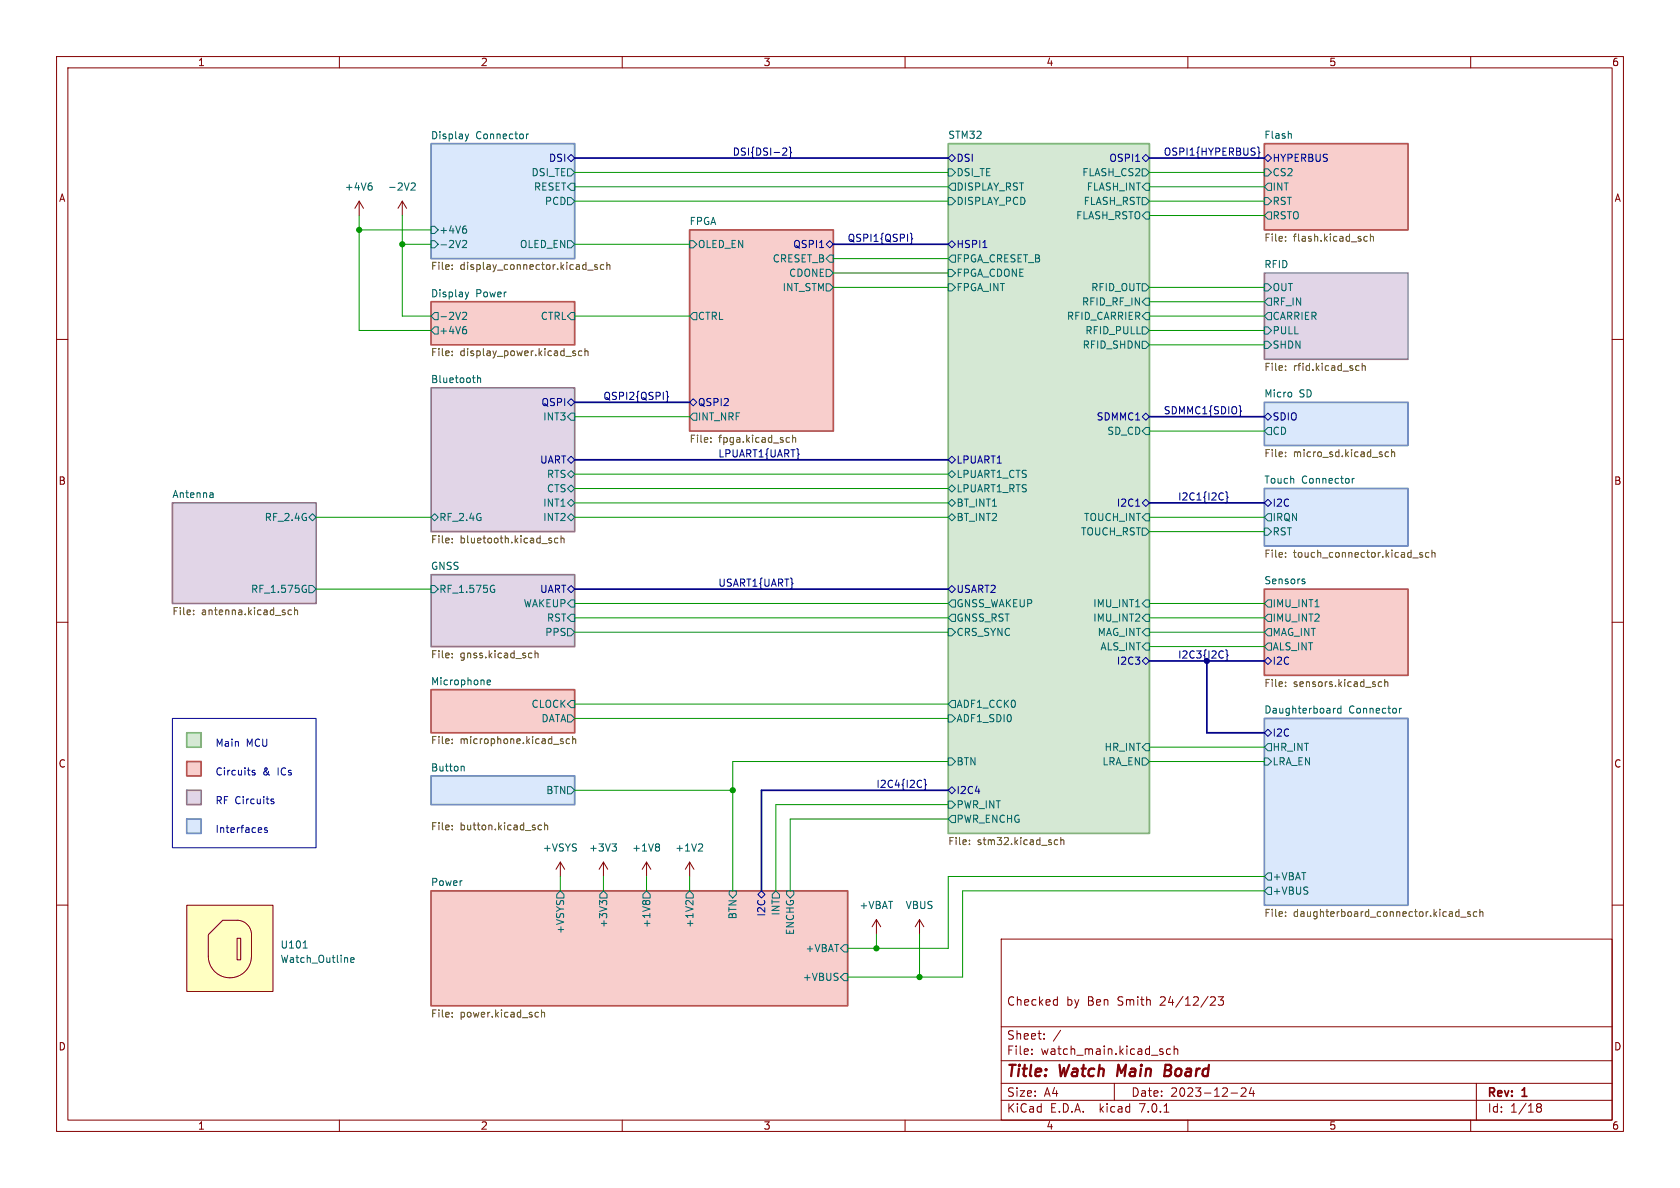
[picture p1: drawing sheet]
<svg xmlns="http://www.w3.org/2000/svg" width="297mm" height="210mm" viewBox="0 0 297 210" stroke-linecap="round" stroke-linejoin="round" font-family="sans-serif">
<g fill="none" stroke="#840000" stroke-width=".18">
<path d="M10 10h277v190h-277zM12 12h273v186h-273zM60 10v2M110 10v2M160 10v2M210 10v2M260 10v2M63.5 35.6l-.8 1.2M63.5 35.6v2.5M63.5 35.6l.8 1.2M71.1 35.6l-.7 1.2M71.1 35.6v2.5"/>
<path d="M71.1 35.6l.8 1.2M10 60h2M285 60h2M10 110h2M285 110h2M10 160h2M99.1 152.4l-.8 1.3M99.1 152.4v2.5M99.1 152.4l.7 1.3M106.7 152.4l-.8 1.3M106.7 152.4v2.5M106.7 152.4l.7 1.3"/>
<path d="M114.3 152.4l-.8 1.3M114.3 152.4v2.5M114.3 152.4l.8 1.3M121.9 152.4l-.7 1.3M121.9 152.4v2.5M121.9 152.4l.8 1.3M285 160h2M33 160h15.3v15.3h-15.3zM36.8 165.2l2.6-2.5h2.5a2.53 2.53 0 0 1 2.6 2.5l-.1 3.8a3.8 3.8 0 0 1-3.8 3.8 3.8 3.8 0 0 1-3.8-3.8zM41.9 165.9h.6v3.8h-.6zM154.9 162.6l-.7 1.2M154.9 162.6v2.5"/>
<path d="M154.9 162.6l.8 1.2M162.6 162.6l-.8 1.2M162.6 162.6v2.5M162.6 162.6l.7 1.2M177 166h108v32h-108zM186.8 176.7l.1 .1M186.9 176.2v1.5M186.9 177.6l-.1 .1M214 176.3l.6-.1 .2 .1 .1 .3-1 1.1h1M215.4 176.2h.9l-.5 .6 .4 .1v.7l-.2 .1h-.4l-.2-.1M60 198v2M110 198v2"/>
<path d="M160 198v2M177 194.5h108M177 191.5h108M177 187.5h108M177 181.5h108M182.4 186.3v.1M182.4 185.5v.1M184.6 183.6v.1M184.6 182.8v.1M197 191.5v3M205.6 186v.3M205.8 196.6h.8"/>
<path d="M206.9 185.5l-.4-.1-.3 .3v.4l.2 .2h.5M207.6 185.5l.2-.1 .3 .1 .1 .9M207.6 184.9v1.5M210 198v2M217.6 193.2h1.2M219.4 192.4l.6-.1 .2 .1 .1 .3-.9 1.1h.9M221.2 192.2l-.3 1.1h.9M221.6 192.8v1M260 198v2M261 191.5v6.5M271.7 195.6l.2 .1M271.7 195.2l.2-.1 .5 .1 .1 .3-.3 .2"/>
<path d="M271.9 195.7h.3M271.9 195.7l-.2 .2M272.2 195.7l.3 .3-.1 .5-.2 .1-.5-.1"/>
</g>
<path d="M205.9 189.2h.7M206.7 188.2h-.6l-.3 2h.8" fill="none" stroke="#840000" stroke-width=".4"/>
<g fill="#dae8fc" stroke="#dae8fc" stroke-width=".18">
<path d="M76.2 25.4h25.4v20.3h-25.4z"/>
<path d="M223.5 71.1h25.4v7.6h-25.4z"/>
<path d="M76.2 137.2h25.4v5h-25.4z"/>
<path d="M223.5 127h25.4v33h-25.4z"/>
<path d="M223.5 86.4h25.4v10.1h-25.4z"/>
<path d="M33 144.8h2.6v2.5h-2.6z"/>
</g>
<g fill="#f8cecc" stroke="#f8cecc" stroke-width=".18">
<path d="M223.5 25.4h25.4v15.2h-25.4z"/>
<path d="M76.2 157.5h73.7v20.3h-73.7z"/>
<path d="M76.2 121.9h25.4v7.6h-25.4z"/>
<path d="M121.9 40.6h25.4v35.6h-25.4z"/>
<path d="M223.5 104.1h25.4v15.3h-25.4z"/>
<path d="M76.2 53.3h25.4v7.7h-25.4z"/>
<path d="M33 134.6h2.6v2.6h-2.6z"/>
</g>
<g fill="#d5e8d4" stroke="#d5e8d4" stroke-width=".18">
<path d="M167.6 25.4h35.6v121.9h-35.6z"/>
<path d="M33 129.5h2.6v2.6h-2.6z"/>
</g>
<g fill="#e1d5e7" stroke="#e1d5e7" stroke-width=".18">
<path d="M30.5 88.9h25.4v17.8h-25.4z"/>
<path d="M223.5 48.3h25.4v15.2h-25.4z"/>
<path d="M76.2 101.6h25.4v12.7h-25.4z"/>
<path d="M76.2 68.6h25.4v25.4h-25.4z"/>
<path d="M33 139.7h2.6v2.5h-2.6z"/>
</g>
<path d="M76.2 25.4h25.4v20.3h-25.4zM223.5 71.1h25.4v7.6h-25.4zM223.5 86.4h25.4v10.1h-25.4zM76.2 137.2h25.4v5h-25.4zM223.5 127h25.4v33h-25.4zM33 144.8h2.6v2.5h-2.6z" fill="none" stroke="#6c8ebf" stroke-width=".3"/>
<g fill="none" stroke="#000084" stroke-width=".18">
<path d="M100.3 27.9l.7-.6 .6 .6-.6 .7zM138.6 26.2h.4l.1 .3-.8 .9h.8M139.5 26l.3 .2v.6l.1 .2-.1 .1v.6l-.3 .2M167.6 27.9l.7-.6 .6 .6-.6 .7zM200.8 28.5h.7M201.9 27.9l.7-.6 .6 .6-.6 .7zM222.4 26l.2 .2v.6l.1 .2-.1 .1v.6l-.2 .2M223.5 27.9l.7-.6 .6 .6-.6 .7zM144.9 43.8h.7M146 43.2l.7-.7 .6 .7-.6 .6zM161 41.2l.2 .2v.6l.2 .2-.2 .2v.6l-.2 .2M168.3 42.5l.6 .7-.6 .6-.7-.6z"/>
<path d="M173.8 43.8h.7M100.3 71.1l.7-.6 .6 .6-.6 .7zM117.8 69.2l.2 .1v.7l.2 .1-.2 .2v.6l-.2 .2M121.9 71.1l.7-.6 .6 .6-.6 .7zM201.9 73.7l.7-.7 .6 .7-.6 .6zM219.3 72.6l.2 .1h-.2M223.5 73.7l.7-.7 .6 .7-.6 .6zM100.3 81.3l.7-.7 .6 .7-.6 .6zM167.6 81.3l.7-.7 .6 .7-.6 .6zM200.8 89.5h.7M201.9 88.9l.7-.6 .6 .6-.6 .6zM216.7 86.9l.2 .2v.6l.2 .2-.2 .2v.6l-.2 .2"/>
<path d="M224.2 88.3l.6 .6-.6 .6-.7-.6zM100.3 104.1l.7-.6 .6 .6-.6 .7zM167.6 104.1l.7-.6 .6 .6-.6 .7zM201.9 116.8l.7-.6 .6 .6-.6 .7zM216.7 114.9l.2 .2v.6l.2 .2-.2 .1v.6l-.2 .2M223.5 116.8l.7-.6 .6 .6-.6 .7zM163.3 137.7l.3 .2v.6l.2 .2-.2 .2v.6l-.3 .2M167.6 139.7l.7-.6 .6 .6-.6 .6zM223.5 129.5l.7-.6 .6 .6-.6 .7zM134 158.1l.6-.6 .7 .6-.7 .7z"/>
</g>
<g fill="none" stroke="#006464" stroke-width=".18">
<path d="M65.4 32.3h.3M65.6 32.8l.2 .3v.3l-.2 .2M72.8 32.4l.4-.1 .2 .4-.8 .9h.8M82.9 23.7l-.4 .8M93.1 23.7v.8M93.4 23.7l-.3 .2M100.3 34.9h.7l.6 .7-.6 .6h-.7zM100.3 29.8h.7l.6 .7-.6 .6h-.7zM101 32.4h.6v1.3h-.6l-.7-.7zM167.6 29.8h.7l.6 .7-.6 .6h-.7zM167.6 34.9h.7l.6 .7-.6 .6h-.7zM168.3 32.4h.6v1.3h-.6l-.7-.7z"/>
<path d="M201.9 29.8h.7l.6 .7-.6 .6h-.7zM201.9 34.9h.7l.6 .7-.6 .6h-.7zM202.6 32.4h.6v1.3h-.6l-.7-.7zM202.6 37.5h.6v1.2h-.6l-.7-.6zM223.5 29.8h.7l.6 .7-.6 .6h-.7zM223.5 34.9h.7l.6 .7-.6 .6h-.7zM224.2 32.4h.6v1.3h-.6l-.7-.7zM224.2 37.5h.6v1.2h-.6l-.7-.6zM76.2 40h.6l.7 .6-.7 .7h-.6zM76.2 42.5h.6l.7 .7-.7 .6h-.6zM76.8 55.2h.7v1.3h-.7l-.6-.6zM76.8 57.8h.7v1.3h-.7l-.6-.7z"/>
<path d="M81.8 42.6l.5-.1 .2 .4-.8 .9h.8M81.8 55.3l.5-.1 .2 .4-.8 .9h.8M82.4 40.5l.1 .2-.1 .5M82.4 58.3l.1 .2-.1 .4M82.9 51.6l-.4 .9M100.3 42.5h.7l.6 .7-.6 .6h-.7zM101 55.2h.6v1.3h-.6l-.7-.6zM121.9 55.9l.7-.7h.6v1.3h-.6zM121.9 42.5h.7l.6 .7-.6 .6h-.7zM146 47.6h.7l.6 .7-.6 .6h-.7zM146 45.7l.7-.6h.6v1.3h-.6zM146 50.2h.7l.6 .6-.6 .6h-.7z"/>
<path d="M167.6 47.6h.7l.6 .7-.6 .6h-.7zM167.6 50.2h.7l.6 .6-.6 .6h-.7zM168.3 45.1h.6v1.3h-.6l-.7-.7zM201.9 50.2h.7l.6 .6-.6 .6h-.7zM201.9 57.8h.7l.6 .6-.6 .7h-.7zM202.6 55.2h.6v1.3h-.6l-.7-.6zM202.6 52.7h.6v1.3h-.6l-.7-.7zM223.5 57.8h.7l.6 .6-.6 .7h-.7zM223.5 50.2h.7l.6 .6-.6 .6h-.7zM224.2 52.7h.6v1.3h-.6l-.7-.7zM224.2 55.2h.6v1.3h-.6l-.7-.6zM84.4 66.4v1.2"/>
<path d="M84.4 66.9l.2-.1 .3 .1 .1 .7M101 73h.6v1.3h-.6l-.7-.6zM121.9 73.7l.7-.7h.6v1.3h-.6zM201.9 60.3h.7l.6 .7-.6 .6h-.7zM202.6 75.6h.6v1.2h-.6l-.7-.6zM223.5 60.3h.7l.6 .7-.6 .6h-.7zM224.2 75.6h.6v1.2h-.6l-.7-.6zM37.6 87.2l.1 .8M37.7 87.9l-.1 .1M37.7 87.4l-.1 .1M54.6 91.4l.6-.6 .7 .6-.7 .7zM76.2 91.4l.6-.6 .7 .6-.7 .7z"/>
<path d="M100.3 86.4l.7-.7 .6 .7-.6 .6zM100.3 83.8l.7-.6 .6 .6-.6 .7zM100.3 88.9l.7-.6 .6 .6-.6 .6zM100.3 91.4l.7-.6 .6 .6-.6 .7zM167.6 86.4l.7-.7 .6 .7-.6 .6zM167.6 83.8l.7-.6 .6 .6-.6 .7zM167.6 88.9l.7-.6 .6 .6-.6 .6zM167.6 91.4l.7-.6 .6 .6-.6 .7zM201.9 93.3h.7l.6 .7-.6 .6h-.7zM202.6 90.8h.6v1.3h-.6l-.7-.7zM223.5 93.3h.7l.6 .7-.6 .6h-.7zM224.2 90.8h.6v1.3h-.6l-.7-.7z"/>
<path d="M239.1 84.6v.8M239.4 84.6l-.3 .2M53.8 103.5h.3M53.9 104.2h.3v.4l-.4 .1M54.6 103.5h.6l.7 .6-.7 .7h-.6zM76.2 103.5h.6l.7 .6-.7 .7h-.6zM87.2 104.2h.3v.4l-.3 .1M87.3 103.5h.1M100.3 106.7l.7-.7h.6v1.3h-.6zM100.3 111.1h.7l.6 .7-.6 .6h-.7zM101 108.6h.6v1.3h-.6l-.7-.7zM167.6 111.1h.7l.6 .7-.6 .6h-.7z"/>
<path d="M168.3 106h.6v1.3h-.6l-.7-.6zM168.3 108.6h.6v1.3h-.6l-.7-.7zM200.8 107.3h.7M202.6 106h.6v1.3h-.6l-.7-.6zM202.6 108.6h.6v1.3h-.6l-.7-.7zM202.6 111.1h.6v1.3h-.6l-.7-.6zM202.6 113.7h.6v1.2h-.6l-.7-.6zM224.2 106h.6v1.3h-.6l-.7-.6zM224.2 108.6h.6v1.3h-.6l-.7-.7zM224.2 111.1h.6v1.3h-.6l-.7-.6zM224.2 113.7h.6v1.2h-.6l-.7-.6zM230.5 102.8l.2 .2-.2 .2"/>
<path d="M230.5 102.4h.2M81.7 135.4l.4 .2v.7M86.1 120.6l.6-.1v-.2l-.4-.1-.2 .2 .1 .6h.5M100.3 139.1h.7l.6 .6-.6 .6h-.7zM100.3 126.4h.7l.6 .6-.6 .6h-.7zM100.3 124.5l.7-.7h.6v1.3h-.6zM167.6 134h.7l.6 .6-.6 .7h-.7zM167.6 126.4h.7l.6 .6-.6 .6h-.7zM168.3 123.8h.6v1.3h-.6l-.7-.6zM201.9 134h.7l.6 .6-.6 .7h-.7zM202.6 131.4h.6v1.3h-.6l-.7-.6zM223.5 134h.7l.6 .6-.6 .7h-.7z"/>
<path d="M224.2 131.4h.6v1.3h-.6l-.7-.6zM236.1 125.2l-.3 .1M237.1 125.3l-.4-.1-.2 .3 .1 .5h.5M237.1 124.8v1.3M247.4 125.2v.9M247.8 125.2l-.4 .3M99.1 157.5l.6 .6v.7h-1.3v-.7zM106.5 159.4l.2-.2h.3l.3 .2M106.5 159.6l-.5-.4v.8M106.7 157.5l.6 .6v.7h-1.3v-.7zM108.2 149.2h.8l-.4 .5M108.7 149.7l.3 .2v.3l-.3 .2"/>
<path d="M113.6 159.4l.3-.2 .3 .2 .2-.2h.2l.3 .2M114.3 157.5l.6 .6v.7h-1.2v-.7zM116.4 149.2l.2 .2-.2 .3 .2 .3v.2l-.2 .2M121.9 157.5l.7 .6v.7h-1.3v-.7zM122.5 159.2v.8l-.9-.8-.3 .1-.1 .4M124 149.2l.2 .2v.3l-.8 .7h.8M128.9 157.5h1.3v.6l-.7 .7-.6-.7zM137.2 157.5l.6 .6v.7h-1.3v-.7zM139.1 157.5h1.2v.6l-.6 .7-.6-.7zM167.6 141.6h.7l.6 .6-.6 .7h-.7zM168.3 144.1h.6v1.3h-.6l-.7-.6zM224.2 154.3h.6v1.3h-.6l-.7-.7z"/>
<path d="M224.2 156.8h.6v1.3h-.6l-.7-.6zM53.6 167.6h.7M62 169.7l.6-.1-.1-.3h-.3l-.2 .2 .1 .6h.4M149.2 172.1h.7v1.3h-.7l-.6-.7zM149.2 167h.7v1.3h-.7l-.6-.7z"/>
</g>
<g fill="none" stroke="#725600" stroke-width=".18">
<path d="M79.9 47.5v.1M79.9 46.8v.2M103.9 47.8h1M105.6 46.8h-.3l-.2 .2 .1 .2 .4 .1v.3h-.5M106.7 46.8h-.3l-.3 .2 .2 .6h.4M107.3 46.9l.2-.1h.3v.8M107.3 46.4v1.2M227.3 42.5v.1M227.3 41.8v.2M241.2 42.6h.5M241.2 41.8h.5M242.3 41.9l.1-.1h.4v.8"/>
<path d="M242.3 41.4v1.2M79.9 62.8v.1M79.9 62.1v.1M101.4 62.5h.3l.1 .2-.2 .2h-.2M101.4 62l.3 .1M102.9 62.1l-.4-.1-.2 .3 .1 .5h.5M103.4 62.1l.2-.1 .3 .1 .1 .8M103.4 61.6v1.3M125.7 78.1v.1M125.7 77.4v.1M139.2 77.3l.4 .1M139.6 78.1l-.4 .1"/>
<path d="M140.1 77.5l.2-.2 .3 .1 .1 .8M140.1 76.9v1.3M227.3 79.9v.2M227.3 65.4v.1M227.3 64.7v.1M239.9 64.6l.4 .1M240.3 65.4l-.4 .1M240.8 64.8l.2-.2 .3 .1 .1 .8M240.8 64.2v1.3M245.5 79.9h-.4l-.2 .2 .1 .6h.5M246 79.5v1.2M79.9 95.9v.1"/>
<path d="M79.9 95.2v.1M97.4 95.5l.1 .2-.1 .3M97.4 95.1l.1 .1M98.6 95.2l-.3-.1-.3 .3 .2 .5h.4M99.2 95.2l.2-.1 .3 .1v.8M99.2 94.7v1.3M227.3 80.6v.1M227.3 98.4v.1M227.3 97.7v.1M246 80l.2-.1h.3l.1 .8M249.8 98.6h.9M251.5 97.7h-.3l-.2 .1v.2l.5 .1v.4h-.5"/>
<path d="M252.6 97.7h-.4l-.2 .2 .1 .6h.5M253.2 97.8l.1-.1h.3l.1 .8M253.2 97.2v1.3M34.2 108.6v.1M34.2 107.9v.1M51.5 107.9l-.3-.1-.3 .3 .1 .5h.5M52.1 107.9l.2-.1 .3 .1v.8M52.1 107.4v1.3M79.9 116.2v.1M79.9 115.5v.1M93.9 115.4l.1 .1M94 116.2l-.1 .1"/>
<path d="M94.6 115v1.3M94.6 115.6l.2-.2 .3 .1v.8M79.9 131.3v.2M79.9 130.7v.1M99.4 131l.2 .2-.2 .3M99.4 130.6l.1 .1M100.7 130.7l-.4-.1-.2 .3 .1 .5h.5M101.2 130.7l.2-.1 .3 .1 .1 .8M101.2 130.2v1.3M227.3 121.3v.1M227.3 120.6v.1M243.7 121.1l.2 .3 .4-.1"/>
<path d="M244.3 120.6l-.4-.1-.2 .3M244.8 120.6l.2-.1 .3 .1 .1 .8M244.8 120.1v1.3M79.9 146.6v.1M79.9 145.9v.1M95.7 145.9l-.3-.1-.3 .3 .1 .5h.5M96.3 146l.2-.2 .3 .1v.8M96.3 145.4v1.3M171.4 149.2v.1M171.4 148.5v.1M186.4 149.2l.2 .1h.4M187 148.5h-.4l-.2 .1"/>
<path d="M187.5 148.6l.2-.1h.3l.1 .8M187.5 148v1.3M79.9 179.7v.1M79.9 179v.1M94.8 178.9l.4 .1M95.2 179.7l-.4 .1M95.7 179.1l.2-.2 .3 .1 .1 .8M95.7 178.5v1.3M227.3 161.9v.1M227.3 161.2v.1M257.6 161.2h.3M257.9 160.7v1.3"/>
<path d="M257.9 162h-.3M258.2 162.1h1M259.9 161.2h-.3l-.2 .1 .1 .2 .4 .1v.4h-.5M261.1 161.2h-.4l-.2 .2 .1 .6h.5M261.6 161.3l.2-.1h.3l.1 .8M261.6 160.7v1.3"/>
</g>
<path d="M223.5 25.4h25.4v15.2h-25.4zM76.2 53.3h25.4v7.7h-25.4zM121.9 40.6h25.4v35.6h-25.4zM223.5 104.1h25.4v15.3h-25.4zM33 134.6h2.6v2.6h-2.6zM76.2 121.9h25.4v7.6h-25.4zM76.2 157.5h73.7v20.3h-73.7z" fill="none" stroke="#b85450" stroke-width=".3"/>
<path d="M167.6 25.4h35.6v121.9h-35.6zM33 129.5h2.6v2.6h-2.6z" fill="none" stroke="#82b366" stroke-width=".3"/>
<path d="M223.5 48.3h25.4v15.2h-25.4zM76.2 68.6h25.4v25.4h-25.4zM30.5 88.9h25.4v17.8h-25.4zM76.2 101.6h25.4v12.7h-25.4zM33 139.7h2.6v2.5h-2.6z" fill="none" stroke="#9673a6" stroke-width=".3"/>
<path d="M33 160h15.3v15.3h-15.3z" fill="#ffffc2" stroke="#ffffc2" stroke-width=".18"/>
<path d="M30.5 127h25.4v22.9h-25.4zM45.1 136.2h-.3l-.2 .1v.2l.5 .1v.3h-.5M47.2 146.4l-.3-.1-.2 .2 .1 .2 .4 .1v.3h-.5M48 141.6l.4 .1v.2l-.1 .2-.4-.1M48 141.3h.4" fill="none" stroke="#0000c2" stroke-width=".18"/>
<path d="M101.6 27.9h66M203.2 27.9h20.3M147.3 43.2h20.3M101.6 71.1h20.3M203.2 73.7h20.3M101.6 81.3h66M203.2 88.9h20.3M101.6 104.1h66M203.2 116.8h20.3M213.4 116.8v12.7h10.1M167.6 139.7h-33v17.8" fill="none" stroke="#000084" stroke-width=".3"/>
<g fill="none" stroke="#009600" stroke-width=".18">
<path d="M63.5 38.1v20.3h12.7M71.1 38.1v17.8h5.1M101.6 35.6h66M101.6 30.5h66M101.6 33h66M203.2 35.6h20.3M203.2 30.5h20.3M203.2 38.1h20.3M203.2 33h20.3M63.5 40.6h12.7M71.1 43.2h5.1M101.6 55.9h20.3"/>
<path d="M101.6 43.2h20.3M147.3 50.8h20.3M147.3 45.7h20.3M147.3 48.3h20.3M203.2 55.9h20.3M203.2 58.4h20.3M203.2 50.8h20.3M203.2 53.3h20.3M101.6 73.7h20.3M203.2 61h20.3M203.2 76.2h20.3M55.9 91.4h20.3"/>
<path d="M101.6 86.4h66M101.6 83.8h66M101.6 91.4h66M101.6 88.9h66M203.2 91.4h20.3M203.2 94h20.3M55.9 104.1h20.3M101.6 111.8h66M101.6 109.2h66M101.6 106.7h66M203.2 114.3h20.3M203.2 111.8h20.3"/>
<path d="M203.2 109.2h20.3M203.2 106.7h20.3M101.6 139.7h27.9M101.6 124.5h66M101.6 127h66M167.6 134.6h-38.1v22.9M203.2 134.6h20.3M203.2 132.1h20.3M99.1 154.9v2.6M106.7 154.9v2.6M114.3 154.9v2.6M121.9 154.9v2.6"/>
<path d="M167.6 142.2h-30.4v15.3M167.6 144.8h-27.9v12.7M223.5 154.9h-55.9v12.7h-17.7M223.5 157.5h-53.3v15.2h-20.3M154.9 165.1v2.5M162.6 165.1v7.6"/>
</g>
<g fill="#009600" stroke="#009600" stroke-width=".18">
<circle cx="154.9" cy="167.6" r=".46"/>
<circle cx="162.6" cy="172.7" r=".46"/>
<circle cx="129.5" cy="139.7" r=".46"/>
<circle cx="71.1" cy="43.2" r=".46"/>
<circle cx="63.5" cy="40.6" r=".46"/>
</g>
<g font-size="2.8" fill="#840000">
<text x="178" y="190.8">Title:</text>
<text x="187.4" y="190.8">Watch</text>
<text x="198.2" y="190.8">Main</text>
<text x="207.1" y="190.8">Board</text>
</g>
<g font-size="2.1" fill="#840000">
<text x="178" y="177.9">Checked</text>
<text x="188.5" y="177.9">by</text>
<text x="192.2" y="177.9">Ben</text>
<text x="197.6" y="177.9">Smith</text>
<text x="205.2" y="177.9">24/12/23</text>
<text x="178" y="183.9">Sheet:</text>
<text x="186.2" y="183.9">/</text>
<text x="178" y="186.6">File:</text>
<text x="184" y="186.6">watch_main.kicad_sch</text>
<text x="178" y="196.8">KiCad</text>
<text x="178" y="194">Size:</text>
<text x="184.6" y="194">A4</text>
<text x="185.7" y="196.8">E.D.A.</text>
<text x="194.4" y="196.8">kicad</text>
<text x="200" y="194">Date:</text>
<text x="201.5" y="196.8">7.0.1</text>
<text x="206.9" y="194">2023-12-24</text>
<text x="263" y="194.2">Rev:</text>
<text x="263" y="196.8">Id:</text>
<text x="267" y="196.8">1/18</text>
<text x="269.2" y="194.2">1</text>
</g>
<g font-size="1.8" fill="#840000">
<text x="35" y="11.8">1</text>
<text x="85" y="11.8">2</text>
<text x="135" y="11.8">3</text>
<text x="185" y="11.8">4</text>
<text x="235" y="11.8">5</text>
<text x="285" y="11.8">6</text>
<text x="10.4" y="35.8">A</text>
<text x="285.4" y="35.8">A</text>
<text x="10.3" y="85.8">B</text>
<text x="285.3" y="85.8">B</text>
<text x="10.3" y="135.8">C</text>
<text x="285.3" y="135.8">C</text>
<text x="10.3" y="185.8">D</text>
<text x="285.3" y="185.8">D</text>
<text x="35" y="199.8">1</text>
<text x="85" y="199.8">2</text>
<text x="135" y="199.8">3</text>
<text x="185" y="199.8">4</text>
<text x="235" y="199.8">5</text>
<text x="285" y="199.8">6</text>
</g>
<g font-size="1.8" fill="#006464">
<text x="76.2" y="24.7">Display</text>
<text x="84.1" y="24.7">Connector</text>
<text x="167.6" y="24.6">STM32</text>
<text x="223.5" y="24.6">Flash</text>
<text x="60.9" y="33.8">+4V6</text>
<text x="68.5" y="33.8">-2V2</text>
<text x="93.8" y="31.3">DSI_TE</text>
<text x="94.3" y="33.8">RESET</text>
<text x="169.1" y="31.3">DSI_TE</text>
<text x="169.1" y="33.8">DISPLAY_RST</text>
<text x="191.2" y="31.3">FLASH_CS2</text>
<text x="192" y="33.8">FLASH_INT</text>
<text x="225" y="31.3">CS2</text>
<text x="225" y="33.8">INT</text>
<text x="77.7" y="41.5">+4V6</text>
<text x="96.2" y="36.4">PCD</text>
<text x="121.9" y="39.9">FPGA</text>
<text x="169.1" y="36.4">DISPLAY_PCD</text>
<text x="190.1" y="38.9">FLASH_RSTO</text>
<text x="191.5" y="36.4">FLASH_RST</text>
<text x="225" y="36.4">RST</text>
<text x="225" y="38.9">RSTO</text>
<text x="77.7" y="44">-2V2</text>
<text x="91.8" y="44">OLED_EN</text>
<text x="123.4" y="44">OLED_EN</text>
<text x="136.5" y="46.5">CRESET_B</text>
<text x="169.1" y="46.5">FPGA_CRESET_B</text>
<text x="223.5" y="47.5">RFID</text>
<text x="76.2" y="52.6">Display</text>
<text x="84.1" y="52.6">Power</text>
<text x="138.2" y="51.6">INT_STM</text>
<text x="139.4" y="49.1">CDONE</text>
<text x="169.1" y="49.1">FPGA_CDONE</text>
<text x="169.1" y="51.6">FPGA_INT</text>
<text x="192.8" y="51.6">RFID_OUT</text>
<text x="225" y="51.6">OUT</text>
<text x="77.7" y="56.7">-2V2</text>
<text x="77.7" y="59.2">+4V6</text>
<text x="95.5" y="56.7">CTRL</text>
<text x="123.4" y="56.7">CTRL</text>
<text x="188.5" y="56.7">RFID_CARRIER</text>
<text x="191.1" y="54.2">RFID_RF_IN</text>
<text x="191.8" y="59.2">RFID_PULL</text>
<text x="225" y="54.2">RF_IN</text>
<text x="225" y="59.2">PULL</text>
<text x="225" y="56.7">CARRIER</text>
<text x="191.3" y="61.8">RFID_SHDN</text>
<text x="225" y="61.8">SHDN</text>
<text x="76.2" y="67.8">Bluetooth</text>
<text x="223.5" y="70.3">Micro</text>
<text x="229.7" y="70.3">SD</text>
<text x="95.9" y="74.5">INT3</text>
<text x="123.4" y="74.5">INT_NRF</text>
<text x="195.6" y="77">SD_CD</text>
<text x="225" y="77">CD</text>
<text x="30.5" y="88.1">Antenna</text>
<text x="95.9" y="89.7">INT1</text>
<text x="96.6" y="87.2">CTS</text>
<text x="96.6" y="84.6">RTS</text>
<text x="169.1" y="87.2">LPUART1_RTS</text>
<text x="169.1" y="84.6">LPUART1_CTS</text>
<text x="169.1" y="89.7">BT_INT1</text>
<text x="223.5" y="85.6">Touch</text>
<text x="230.1" y="85.6">Connector</text>
<text x="46.7" y="92.3">RF_2.4G</text>
<text x="77.7" y="92.3">RF_2.4G</text>
<text x="95.9" y="92.3">INT2</text>
<text x="169.1" y="92.3">BT_INT2</text>
<text x="191" y="94.8">TOUCH_RST</text>
<text x="191.5" y="92.3">TOUCH_INT</text>
<text x="225" y="92.3">IRQN</text>
<text x="225" y="94.8">RST</text>
<text x="76.2" y="100.8">GNSS</text>
<text x="44.3" y="105">RF_1.575G</text>
<text x="77.7" y="105">RF_1.575G</text>
<text x="92.5" y="107.5">WAKEUP</text>
<text x="169.1" y="107.5">GNSS_WAKEUP</text>
<text x="193.1" y="107.5">IMU_INT1</text>
<text x="223.5" y="103.4">Sensors</text>
<text x="225" y="107.5">IMU_INT1</text>
<text x="96.3" y="112.6">PPS</text>
<text x="96.6" y="110">RST</text>
<text x="169.1" y="110">GNSS_RST</text>
<text x="169.1" y="112.6">CRS_SYNC</text>
<text x="193.1" y="110">IMU_INT2</text>
<text x="193.9" y="112.6">MAG_INT</text>
<text x="225" y="110">IMU_INT2</text>
<text x="225" y="112.6">MAG_INT</text>
<text x="194.4" y="115.1">ALS_INT</text>
<text x="225" y="115.1">ALS_INT</text>
<text x="76.2" y="121.2">Microphone</text>
<text x="93.8" y="125.3">CLOCK</text>
<text x="169.1" y="125.3">ADF1_CCK0</text>
<text x="95.6" y="127.8">DATA</text>
<text x="169.1" y="127.8">ADF1_SDI0</text>
<text x="223.5" y="126.2">Daughterboard</text>
<text x="238.5" y="126.2">Connector</text>
<text x="76.2" y="136.4">Button</text>
<text x="169.1" y="135.4">BTN</text>
<text x="194.8" y="135.4">LRA_EN</text>
<text x="195.1" y="132.9">HR_INT</text>
<text x="225" y="132.9">HR_INT</text>
<text x="225" y="135.4">LRA_EN</text>
<text x="96.4" y="140.5">BTN</text>
<text x="169.1" y="143.1">PWR_INT</text>
<text x="169.1" y="145.6">PWR_ENCHG</text>
<text x="95.9" y="150.7">+VSYS</text>
<text x="104.1" y="150.7">+3V3</text>
<text x="111.7" y="150.7">+1V8</text>
<text x="119.3" y="150.7">+1V2</text>
<text x="225" y="155.8">+VBAT</text>
<text x="76.2" y="156.7">Power</text>
<text x="138" y="162" transform="rotate(-90 138 162)">INT</text>
<text x="151.9" y="160.8">+VBAT</text>
<text x="160" y="160.8">VBUS</text>
<text x="225" y="158.3">+VBUS</text>
<text x="49.5" y="167.8">U101</text>
<text x="99.9" y="165.2" transform="rotate(-90 99.9 165.2)">+VSYS</text>
<text x="107.5" y="164.1" transform="rotate(-90 107.5 164.1)">+3V3</text>
<text x="115.1" y="164.1" transform="rotate(-90 115.1 164.1)">+1V8</text>
<text x="122.7" y="164.1" transform="rotate(-90 122.7 164.1)">+1V2</text>
<text x="130.4" y="162.6" transform="rotate(-90 130.4 162.6)">BTN</text>
<text x="140.5" y="165.4" transform="rotate(-90 140.5 165.4)">ENCHG</text>
<text x="49.5" y="170.4">Watch_Outline</text>
<text x="141.8" y="173.5">+VBUS</text>
<text x="142.3" y="168.5">+VBAT</text>
</g>
<g font-size="1.8" fill="#000084">
<text x="96.9" y="28.8">DSI</text>
<text x="129.5" y="27.6">DSI{DSI-2}</text>
<text x="169.1" y="28.8">DSI</text>
<text x="196" y="28.8">OSPI1</text>
<text x="205.7" y="27.6">OSPI1{HYPERBUS}</text>
<text x="225" y="28.8">HYPERBUS</text>
<text x="140.1" y="44">QSPI1</text>
<text x="149.9" y="42.8">QSPI1{QSPI}</text>
<text x="169.1" y="44">HSPI1</text>
<text x="95.6" y="71.9">QSPI</text>
<text x="106.7" y="70.8">QSPI2{QSPI}</text>
<text x="123.4" y="71.9">QSPI2</text>
<text x="193.8" y="74.5">SDMMC1</text>
<text x="205.7" y="73.3">SDMMC1{SDIO}</text>
<text x="225" y="74.5">SDIO</text>
<text x="95.4" y="82.1">UART</text>
<text x="127" y="80.9">LPUART1{UART}</text>
<text x="127.1" y="78.5">fpga.kicad_sch</text>
<text x="169.1" y="82.1">LPUART1</text>
<text x="197.3" y="89.7">I2C1</text>
<text x="208.3" y="88.6">I2C1{I2C}</text>
<text x="225" y="89.7">I2C</text>
<text x="95.4" y="105">UART</text>
<text x="127" y="103.8">USART1{UART}</text>
<text x="169.1" y="105">USART2</text>
<text x="197.3" y="117.7">I2C3</text>
<text x="208.3" y="116.5">I2C3{I2C}</text>
<text x="225" y="117.7">I2C</text>
<text x="225" y="130.4">I2C</text>
<text x="154.9" y="139.4">I2C4{I2C}</text>
<text x="169.1" y="140.5">I2C4</text>
<text x="135.4" y="162.2" transform="rotate(-90 135.4 162.2)">I2C</text>
</g>
<g font-size="1.8" fill="#725600">
<text x="76.2" y="48">File:</text>
<text x="81.3" y="48">display_connector.kicad_sch</text>
<text x="223.5" y="43">File:</text>
<text x="228.7" y="43">flash.kicad_sch</text>
<text x="76.2" y="63.2">File:</text>
<text x="81.3" y="63.2">display_power.kicad_sch</text>
<text x="223.5" y="65.8">File:</text>
<text x="228.7" y="65.8">rfid.kicad_sch</text>
<text x="121.9" y="78.5">File:</text>
<text x="223.5" y="81.1">File:</text>
<text x="228.7" y="81.1">micro_sd.kicad_sch</text>
<text x="76.2" y="96.3">File:</text>
<text x="81.3" y="96.3">bluetooth.kicad_sch</text>
<text x="223.5" y="98.8">File:</text>
<text x="228.7" y="98.8">touch_connector.kicad_sch</text>
<text x="30.5" y="109">File:</text>
<text x="35.6" y="109">antenna.kicad_sch</text>
<text x="76.2" y="116.6">File:</text>
<text x="81.3" y="116.6">gnss.kicad_sch</text>
<text x="223.5" y="121.7">File:</text>
<text x="228.7" y="121.7">sensors.kicad_sch</text>
<text x="76.2" y="131.8">File:</text>
<text x="81.3" y="131.8">microphone.kicad_sch</text>
<text x="76.2" y="147">File:</text>
<text x="81.3" y="147">button.kicad_sch</text>
<text x="167.6" y="149.6">File:</text>
<text x="172.8" y="149.6">stm32.kicad_sch</text>
<text x="223.5" y="162.3">File:</text>
<text x="228.7" y="162.3">daughterboard_connector.kicad_sch</text>
<text x="76.2" y="180.1">File:</text>
<text x="81.3" y="180.1">power.kicad_sch</text>
</g>
<g font-size="1.8" fill="#0000c2">
<text x="38.1" y="132.1">Main</text>
<text x="38.1" y="137.2">Circuits</text>
<text x="43.5" y="132.1">MCU</text>
<text x="46.5" y="137.2">&amp;</text>
<text x="49.1" y="137.2">ICs</text>
<text x="38.1" y="142.2">RF Circuits</text>
<text x="38.1" y="147.3">Interfaces</text>
</g>
</svg>
